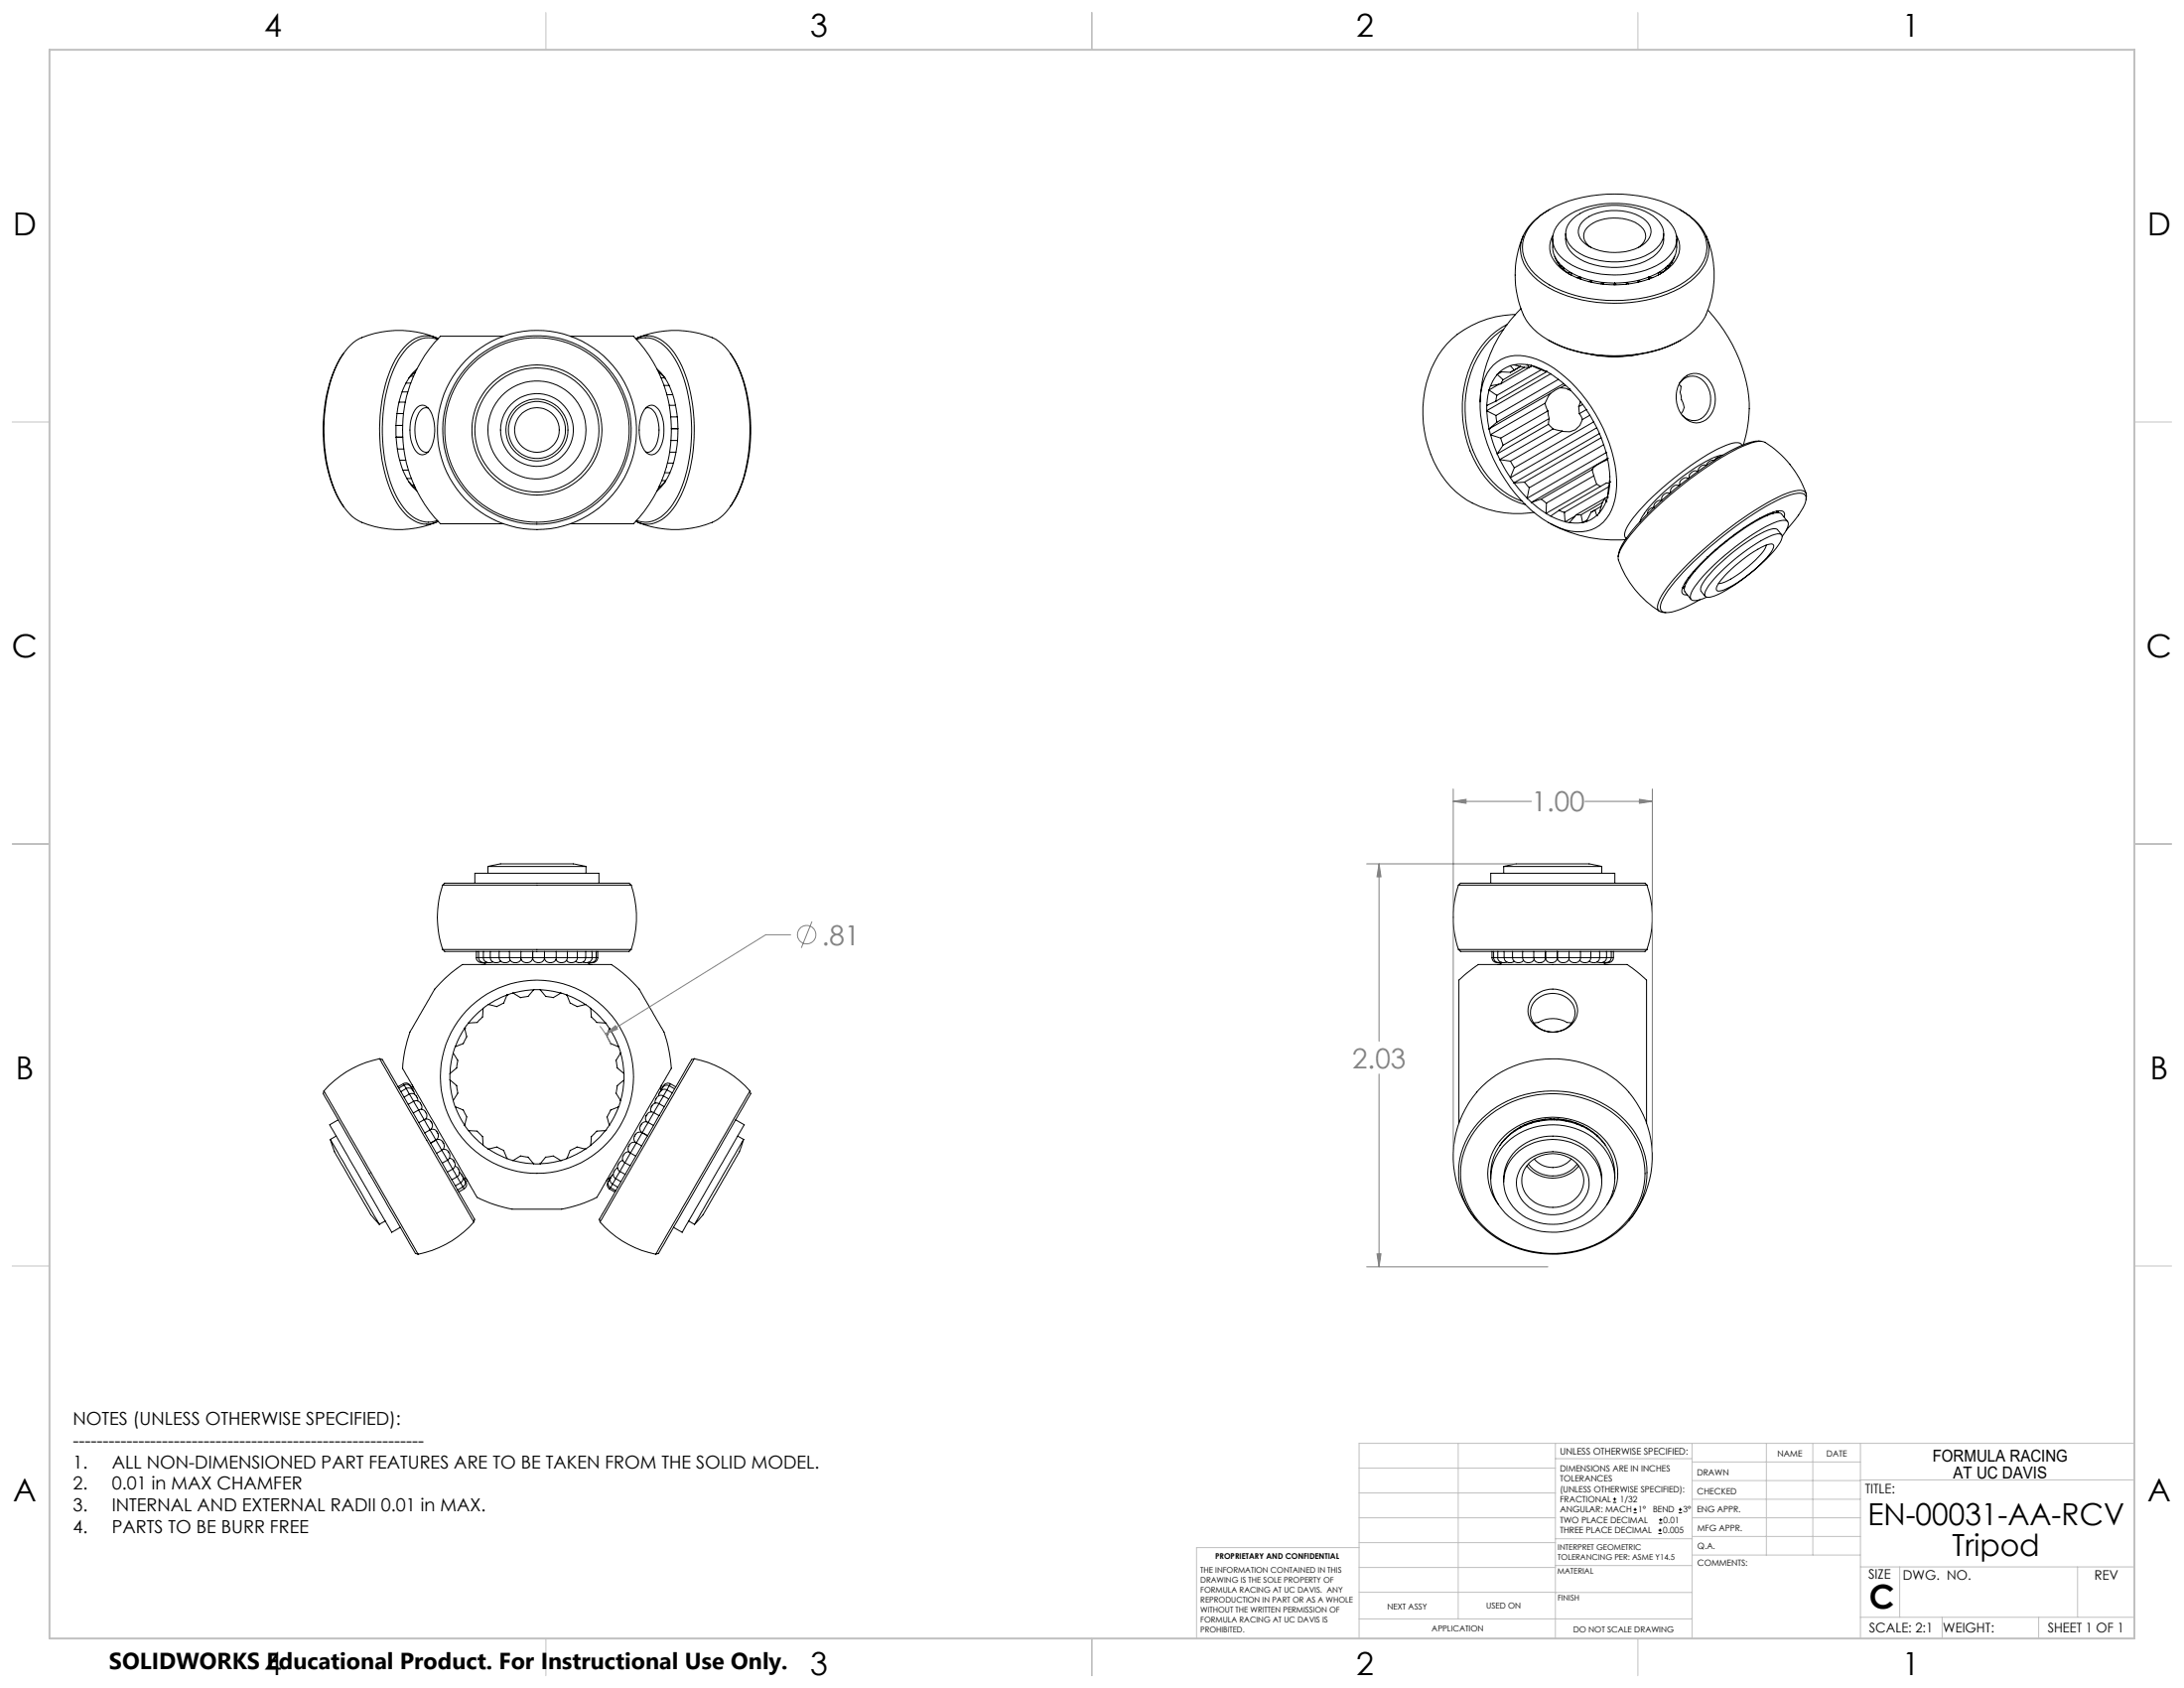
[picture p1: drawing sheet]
<svg xmlns="http://www.w3.org/2000/svg" width="559mm" height="432mm" viewBox="0 0 559 432" stroke-linecap="round" stroke-linejoin="round" font-family="sans-serif">
<g fill="none" stroke="#000" stroke-width=".25">
<path d="M392.7 56.4a27.6 27.6 0 0 1 16.3-6.6 34.3 34.3 0 0 1 22.2 4.7 11.1 11.1 0 0 1 5.5 8.8 11.1 11.1 0 0 1-5.5 8.7 34.8 34.8 0 0 1-24.2 4.4 24.6 24.6 0 0 1-15.3-7.4 8.8 8.8 0 0 1 1-12.6zM396.5 53.6a15 15 0 0 0-7.2 7.8 9.4 9.4 0 0 0 3 9.3 28.7 28.7 0 0 0 18.5 6.8 35.3 35.3 0 0 0 20.4-4.7 11.3 11.3 0 0 0 6-9.9 12 12 0 0 0-6.3-8.6l-1.1-.7M398.9 57.1a18.9 18.9 0 0 1 13.5-5.1 20.8 20.8 0 0 1 14.2 4.3 6 6 0 0 1 .4 9.4 19.7 19.7 0 0 1-14 4.6 19.8 19.8 0 0 1-13.8-4.7 5.9 5.9 0 0 1-.3-8.5zM400.6 59.8a6.2 6.2 0 0 0 3.6 6.5 19.3 19.3 0 0 0 18.8-.6 6 6 0 0 0 2.7-5.9M402.4 56a17.6 17.6 0 0 1 14.5-3.2 11.5 11.5 0 0 1 8.2 4.8 4.6 4.6 0 0 1-1.2 5.9 17.5 17.5 0 0 1-14.5 3.2 11.5 11.5 0 0 1-8.3-4.8 4.7 4.7 0 0 1 1.3-5.9zM405 56.6a13.1 13.1 0 0 1 11.2-2.4 7.3 7.3 0 0 1 6.2 4.4 4.5 4.5 0 0 1-3.2 4.7 14.1 14.1 0 0 1-13.7-1 3.6 3.6 0 0 1-.5-5.7zM389.1 79a34.3 34.3 0 0 0-10.4 23.8M389.7 60.3a25.1 25.1 0 0 0 .8 21.7 20.3 20.3 0 0 0 12.3 7.7 38.4 38.4 0 0 0 27-2.5 15 15 0 0 0 8.2-11.1 25.9 25.9 0 0 0-1.5-15.8M397.3 61.2a7.6 7.6 0 0 0 3.8 8.1 24.3 24.3 0 0 0 23.9 0 7.8 7.8 0 0 0 4-8.1M397.3 60.2a6.3 6.3 0 0 0 1.9 8.3 22.9 22.9 0 0 0 16.5 4.2 19.4 19.4 0 0 0 12.3-5.1 6 6 0 0 0 .9-7.4M397.8 65.6a8.7 8.7 0 0 0 3.9 4.7M397.9 66l.2 .1"/>
<path d="M398.6 67.3h.1M398.7 66.9l-.1 .4M399 67.9l.7 .3M400 68.9v.1M400.1 68.4l-.1 .5M400.8 69.6l1 .1M402 70.2v.2M402.1 69.8l-.1 .4M404.4 70.9l-1 .1M404.5 70.9l-.1 .5M407.1 63.3a3.2 3.2 0 0 1-.3-5.7 11.9 11.9 0 0 1 12.3-.2 3.3 3.3 0 0 1 2 2.9 3.3 3.3 0 0 1-1.9 3M407.2 72v.2"/>
<path d="M407.2 71.8l-.7 .3M407.2 71.7v.3M410.1 72.2l-.5 .4M410.1 72.7v-.3l.2 .3M412.9 72.8l.2-.4v.4M413.2 72.8v-.4l.3 .4M416.1 72.7l.1-.3v.3M416.2 72.2l.5 .4M419.1 71.9l.1 .1M419.2 71.7l.6 .3M419.2 72l-.1 .2M419.2 72v.2"/>
<path d="M421.8 70.8l.1 .4M421.9 71.2v.2M422 70.9l.9 .1M424.3 69.7v.5M424.3 70.2v.2zM425.5 69.6l-1 .1M426.2 68.4l.1 .5M427.3 67.9l-.7 .2M427.6 66.9l.1 .3M427.7 67.3h.1M428.4 65.9l-.2 .2M428.5 65.6a8.4 8.4 0 0 1-4 4.6"/>
<path d="M437 79.3a38.7 38.7 0 0 1 10.6 25.3l-.6 5.4-.9 3.7M88 90.3a31.6 31.6 0 0 0-5.2 17.2 36.3 36.3 0 0 0 4.9 21.8l.3 .4M103.9 98h1.2M105.1 96.2h.7M106.3 95.2l-1.8 1.7M106.6 94.5a16 16 0 0 0-4.9 10.1 29.3 29.3 0 0 0 2.3 17.6l1.1 1.7 1.5 1.6M111.5 86.4a24.8 24.8 0 0 0-20.3 .6 18.1 18.1 0 0 0-6.4 10 44.5 44.5 0 0 0 1.2 29.3 12.8 12.8 0 0 0 8.2 7.9 25.2 25.2 0 0 0 17.3-.6M111.9 86.8a6.9 6.9 0 0 0-7.8 2.3 28.7 28.7 0 0 0-6.1 16.8 39.2 39.2 0 0 0 4 22.2 10.3 10.3 0 0 0 6.8 5.4h1.7l1.4-.3M112.1 86.6a7 7 0 0 0-8.9 2.4 29.3 29.3 0 0 0-5.8 15.6 40 40 0 0 0 4.1 24 10.4 10.4 0 0 0 6.8 5.5 6.3 6.3 0 0 0 3.8-.7M128.8 86h-16.1a34.4 34.4 0 0 0 0 48h16.1M145.9 86h16.1a34.4 34.4 0 0 1 0 48h-16.1M162.7 86.6a6.6 6.6 0 0 1 7.7 1.3 24.6 24.6 0 0 1 6.6 14.3 42.6 42.6 0 0 1-2.8 24.7 11.7 11.7 0 0 1-7.4 7.1 6.2 6.2 0 0 1-4.1-.6"/>
<path d="M162.9 86.8a6.9 6.9 0 0 1 7.8 2.3 27.5 27.5 0 0 1 5.9 15.2 41.3 41.3 0 0 1-3.2 22.7 11 11 0 0 1-7.4 6.5h-1.7l-1.4-.3M163.2 86.4a25.2 25.2 0 0 1 19.9 .4 16.9 16.9 0 0 1 6.7 9.5 44.5 44.5 0 0 1-.8 29.4 13.8 13.8 0 0 1-6.8 7.9 25.3 25.3 0 0 1-19 0M168.1 94.5a15.8 15.8 0 0 1 4.9 10.1 28.1 28.1 0 0 1-2.7 18.5l-1.2 1.5-1 .9M168.5 95.2l1.8 1.7M168.6 95.3h.1M169.2 96.7h.9M169.9 98.6h1.3M186.8 90.3a29.2 29.2 0 0 1 4.9 14 41.3 41.3 0 0 1-3.2 22.7l-1.7 2.7M381 99.8l-.6 3.9M381 99.8h.1M381 99.8l2 1.3M381.4 98.7l-.4 1.1"/>
<path d="M381.4 98.7h.1M382.1 93.4a9.5 9.5 0 0 1 9.7-2 28.8 28.8 0 0 1 14.1 11 37.3 37.3 0 0 1 7.7 22 12.6 12.6 0 0 1-4.3 10 10.4 10.4 0 0 1-10.2 .7 31.9 31.9 0 0 1-15-14 34.3 34.3 0 0 1-5.3-20.2 12.7 12.7 0 0 1 3.3-7.5zM383.1 95.8l-1.2 1.7-.5 1.2M383.1 95.8l1.5 1.4M383.1 95.8h.1M383.5 98.3l-2.5 1.5M383.8 95.1l-.7 .7M383.8 95.1l2.7 .2M384 98.2l-2.6 .5M384.2 95.1l-1.1 .7M384.6 97.2l-.6 1M384.7 84.2a22.2 22.2 0 0 0-9.7 16.8 27 27 0 0 0 9.6 24.7 17.5 17.5 0 0 0 4.8 2.5"/>
<path d="M385.6 83a21.7 21.7 0 0 0-11 16.1 28.4 28.4 0 0 0 8 25.8 17.4 17.4 0 0 0 7.7 4.2M386.4 93.6l-1 .4-1.6 1.1M386.4 93.6l1.1 1.1M387.4 93.3l-1 .3M387.4 93.3l2.6 .7h1.3M387.5 94.7l-1 .6M387.5 94.7l1.5-1-2.5 1.6M387.7 80.5a23.3 23.3 0 0 0-21.5 13.8 29.2 29.2 0 0 0 5 30.2 24.1 24.1 0 0 0 21.2 6.6M390 94l-5.4 3.2M390.7 93.3l1.2 .2M390.7 93.3l-2.1-.1-1.2 .1M390.7 93.3h.1"/>
<path d="M390.7 93.3l.6 .7M391.3 94l.7-.4-8 4.6M391.9 93.5l3.7 1.5M391.9 93.5l2.4 1.1M394.3 94.6l1.4 .5M394.3 94.6l-11.3 6.5M395.6 95l1.1 .6M395.6 95h.1M395.6 95l.1 .1M395.7 95.1h.1l-13 7.5M396.1 87l.4 .1M396.7 95.6l3.8 2.9"/>
<path d="M396.7 95.6l-16.3 9.5M398.7 97l-15.9 9.3M399.2 99.2l-2.5 1.4M399.2 99.2l1.4 .1 .7 .4M400.1 98.1l-17.1 9.9M400.5 98.5l1.1 1M400.5 98.5l-1.3 .7M401.3 99.7l.6 .2M401.6 99.5l3.3 4M401.6 99.5l-.3 .2M407.2 90.7a31.5 31.5 0 0 0 11.9 0M429.6 98.4l.5 .4-.2 1.5 .3 2a2.85 2.85 0 0 1 0 3.5"/>
<path d="M429.6 98.1a4 4 0 0 1 7.1 .4 6.4 6.4 0 0 1-1.5 8.6 3.9 3.9 0 0 1-4.8-.9M430.2 87a36.9 36.9 0 0 1-33.7 .2M430.9 96.6a4.4 4.4 0 0 1 6.9 1.5 7.3 7.3 0 0 1-1.3 9.3 4.4 4.4 0 0 1-6.3-1.4 7.4 7.4 0 0 1 .7-9.4zM101.3 108.8h1.7M101.4 111.8h1.6M101.6 105.8h1.6M101.7 114.9h1.6M102.1 102.9h1.6M102.3 117.7h1.5M102.9 100.3h1.5M106.5 104.4a1.94 1.94 0 0 1 3.3 .2 10.6 10.6 0 0 1 0 10.8 2.02 2.02 0 0 1-1.9 .9 2.02 2.02 0 0 1-1.7-1.2 10.4 10.4 0 0 1 .3-10.7zM109.5 104.4h-.1a2.72 2.72 0 0 0-2.8 2.5 9 9 0 0 0 1.2 8.3 1.69 1.69 0 0 0 1.7 .4"/>
<path d="M165.2 104.4a1.94 1.94 0 0 1 3.2 .2 10.6 10.6 0 0 1 0 10.8 2.02 2.02 0 0 1-1.9 .9 2.02 2.02 0 0 1-1.7-1.2 10.6 10.6 0 0 1 .4-10.7zM165.2 104.4h.1a2.77 2.77 0 0 1 2.9 2.5 9.1 9.1 0 0 1-1.3 8.3 1.61 1.61 0 0 1-1.7 .4M170.6 101h1.5M170.8 118.5h1.5M171.2 103.7h1.6M171.3 115.7h1.7M171.6 106.6h1.7M171.7 112.7h1.7M171.8 109.6h1.7M380.4 103.7v1.4M380.4 103.7h.1M380.4 105.1h.1"/>
<path d="M380.4 105.1l.6 4.6M380.4 105.1l2.4 1.2M381 109.7h.1M381 109.7l.4 1.5M381.4 111.2h.1M381.4 111.2l1.7 4.9M381.4 111.2l2.6 .9M382.8 106.3l.2 1.7M382.8 102.6l-2.4 1.1M383 101.1l-.2 1.5M383 108l-2 1.7M383.1 116.1l.7 1.4"/>
<path d="M383.1 116.1h.1M383.8 117.5v.1M383.8 117.6l2.6 4.6M383.8 117.6l2.7 .4M384 112.1l.6 1.8M384.6 113.9l-1.5 2.2M386.5 118l1 1.7M387.5 119.7l-1.1 2.5M395.3 103.2l.7 1.9M395.3 103.2l-13.9 8M396 105.1l.4 2M396 105.1l-12 7"/>
<path d="M396.2 108.5l-13.1 7.6M396.2 108.5l1.2 1.2M396.4 107.1l-.2 1.4M396.4 107.1l-11.8 6.8M396.7 100.6l-1.4 2.6M396.7 100.6l-15.7 9.1M397.4 109.7l2.3 .6M397.4 109.7l-13.6 7.8M399.7 110.3l-13.2 7.7M403.9 104l.2 1.8M404.1 105.8l.8 1.5M404.4 102.7l-.5 1.3"/>
<path d="M404.9 107.3a3.9 3.9 0 0 1-5.2 3M404.9 103.5h.1M405 103.5l.9 1.3M405 103.5l-1.1 .5M405.9 104.8l2.7 4.6M405.9 104.8l-1.8 1M406.8 106.2l-1.9 1.1M407.8 107.9l-20.3 11.8M408.6 109.4l.6 1.5M408.6 109.4h.1M408.6 109.4l-22.2 12.8M409.2 110.9l1.8 4.8"/>
<path d="M409.2 110.9l-21.8 12.6M409.7 112l-19.7 11.3M410.3 113.8l-19 11M411 115.8l.3 1.5M411 115.7v.1M411 115.8l-20.3 11.7M411.3 117.3l.5 3.5 .1 2.5M411.3 117.3h.1M411.3 117.3l-19.5 11.2M411.4 117.5a8.5 8.5 0 0 0-4 2.6M438.6 117.8a1.68 1.68 0 0 0-2 1.3 1.58 1.58 0 0 0-2.1 1.5M440 116.9l-.7 .2-.7 .7"/>
<path d="M440.8 116.4a18 18 0 0 0-7.4 3.5 50.4 50.4 0 0 0-13.2 12.2l-.6 1.4M445.7 113.9a1.33 1.33 0 0 0-1.6-.7 27 27 0 0 0-10.1 4.9 71 71 0 0 0-16.9 15.5l-.6 .8a3.7 3.7 0 0 0-.7 3l.3 .3M450.7 112.9a11.7 11.7 0 0 0-6.8 1.9 93.7 93.7 0 0 0-27 21.9l-2 3-.7 1.5-.2 1.2M103.1 120.3h1.4M104.1 122.4h1.2M104.5 123.1l1.8 1.7M105.4 124.1h.5M168.7 124.4h.3M169.3 122.9h1.1M170 120.9h1.4M170.3 123.1l-1.8 1.7M386.4 122.2l1 1.3"/>
<path d="M386.4 122.2h.1M387.4 123.5l3.3 3.9M387.4 123.5h.1M390 123.3l1.3 1.5M390 123.3l-2.6 .2M390.7 127.5l1.1 1M390.7 127.4v.1M391.3 124.8l-.6 2.6M391.8 128.5h.1M391.9 128.5l3.7 2.8M394.3 127.7l1.4 1M394.3 127.7l-2.4 .8"/>
<path d="M395.6 131.3l1.1 .7M395.6 131.3h.1M395.7 128.7l-.1 2.6M396.7 133.9a34.5 34.5 0 0 0 19.2 4.1M396.7 132h.1M396.8 132l3.6 1.5M398.9 130.6l1.4 .5M398.9 130.6l-2.1 1.4M400.3 131.1l.1 2.4M400.4 133.5h.1M400.5 133.5l1.1 .2M401.6 133.7h.1"/>
<path d="M403 132l-2.5 1.5M403.3 131.7h1.2M403.3 131.7l-1.7 2M404.5 131.7l.4 2M404.9 133.7l-1.2 .1-2.1-.1M404.9 133.7h.1M405.9 133.4l-.9 .3M405.9 133.4h.1M406.1 133l-1.1 .7M407.1 131l-1.2 2.4M407.4 120.1l.4 1.6M407.4 120.1l-13.1 7.6"/>
<path d="M407.8 121.7l.8 2.2M407.8 121.7l-12.1 7M408.1 130.5l.5 1.4M408.1 130.5l-1 .5M408.6 131.9l-1.3 .9-1.4 .6M408.6 131.9h.1M408.6 123.9l-13 7.4M408.6 123.9l.9 .5M409.2 131.2l-.6 .7M409.7 129.5l-1.6 1M410 128.6l-.8 2.6M410 128.6l-5.5 3.1"/>
<path d="M410.6 127.5l.4 .8M410.6 127.5l-.6 1.1M410.6 127.5l-7.3 4.2M411 128.3l-1 1.9-.8 1M411 128.3h.1M411.3 127.2l-.3 1.1M411.3 127.2h.1M411.3 127.1l-.7 .4M411.6 124.5l-.3 2.7M411.6 124.5l-11.3 6.6M411.7 123.6l-.7-.1-12.1 7.1M411.8 123.1l-.2 1.4"/>
<path d="M411.8 123.1l.1 .2M411.9 123.3l-.6 3.9M411.9 123.3h.1M411.9 123l-.1 .1M423.2 129.8a1.69 1.69 0 0 0-1.7 1.7M425.1 128.1a1.64 1.64 0 0 0-1.9 1.8M427.3 126.2a1.58 1.58 0 0 0-2.1 1.8M429.6 124.2a1.6 1.6 0 0 0-2.2 1.8M432 122.4a1.6 1.6 0 0 0-2.2 1.7M434.4 120.6a1.58 1.58 0 0 0-2.2 1.6M441.1 138.8v.2M441.5 138.5l.2 .1"/>
<path d="M443.5 136.9v.2M443.8 136.7l.2 .1M445.9 135.2v.2M446 135.1l.2 .2M448.2 133.7v.3M450.4 132.5v.3M451.9 139.5v.2a15.6 15.6 0 0 1-5.4 5.9 15 15 0 0 1-6.7 3.7h-.1M452.2 131.6v.3M453.6 131.1v.3M454.6 130.8l.1 .4M454.8 130.7l.3 .5-.2-.3M454.8 130.7l.1 .2"/>
<path d="M454.9 130.8l-.3 .1M455.9 136.8l-1.1-1.3a1.7 1.7 0 0 0-1.7-.1 42.7 42.7 0 0 0-13.9 9.6l-3.1 3.5a3.4 3.4 0 0 0-.9 2.7l1.1 1.3M456 137.2l.7-1a3.2 3.2 0 0 0 .7-2.7 3.4 3.4 0 0 0-3.6 .3 60.2 60.2 0 0 0-20.2 16.3 4.3 4.3 0 0 0-1.1 3 1.31 1.31 0 0 0 1.7 .5l2.5-.8M456.5 132.3a1.12 1.12 0 0 0-.1-1.3 1.12 1.12 0 0 0-1.3-.3 30.6 30.6 0 0 0-11.1 5.8 55.7 55.7 0 0 0-12.9 12.5 3.2 3.2 0 0 0-.6 2.8l.3 .3 1 .1M457 135.6a22.2 22.2 0 0 0 5-7.3 1.42 1.42 0 0 0 0-1.5 1.42 1.42 0 0 0-1.4-.6 20.3 20.3 0 0 0-8.8 3.3 92.8 92.8 0 0 0-25 21.6l-.7 .9a4.5 4.5 0 0 0-1.1 4.1 3.5 3.5 0 0 0 3.8 .1l2.3-.8 3.8-2M457.4 133.4l-1.6-1.9a3.5 3.5 0 0 0-3.5 .3 60.2 60.2 0 0 0-20.3 16.4 4.3 4.3 0 0 0-1 3l1.6 2.1M462.1 127.8l.1-.7a1.35 1.35 0 0 0-1.5-1.7 19.8 19.8 0 0 0-8.7 3.3 97.4 97.4 0 0 0-25.5 21.7l-1.8 2.8a3.1 3.1 0 0 0-.3 3l.9 .4 .9 .1M462.1 126.3a25 25 0 0 0-10.9-13.3 8.5 8.5 0 0 0-5.2 1.1 93.4 93.4 0 0 0-27.7 21.4 14.2 14.2 0 0 0-4.3 7.3 24.5 24.5 0 0 0 10.6 13.6M430.6 150.2l.3 .4M430.6 150.2l.1 .1M430.7 150.3l.3 .3M430.7 150l.4 .1"/>
<path d="M430.8 150l-.1 .3M431.2 149l.2 .2M432 147.7l.3 .1M433.4 146.2h.2M435 144.4h.3M436.9 142.4h.3M436.9 142.5v.2M438.9 140.7v.2M439.2 140.4l.2 .1M439.3 147.2a44.2 44.2 0 0 1 14.8-10.5 1.28 1.28 0 0 1 1.9 .5 12.4 12.4 0 0 1-4.1 5.9 47 47 0 0 1-13.1 9.3 2.46 2.46 0 0 1-2.6 .1 4.2 4.2 0 0 1 1.6-3.5zM442 146.5a29.4 29.4 0 0 1 10.8-7.3h.8l.2 .2a4.4 4.4 0 0 1-1.7 3.2 34.3 34.3 0 0 1-11.6 8.5l-1 .1-.2-.1a1.36 1.36 0 0 1 .3-1.7zM113.3 226.4a25.3 25.3 0 0 0 0 16.5"/>
<path d="M113.3 226.4h48.2M113.3 226.4l.5-.5h47.2l.5 .5M121.5 225.9v-2.5h31.7v2.5M124.8 221.7a18.3 18.3 0 0 1 7.5-.7h5.8a57.5 57.5 0 0 1 9.8 .2l2 .5M124.8 221.7h25.1M124.8 221.7v1.7M149.9 221.7v1.7M161.5 226.4a25.7 25.7 0 0 1 0 16.5M373.2 226.4a26 26 0 0 0 0 16.5M373.2 226.4h48.2M373.2 226.4l.5-.5h47.2l.5 .5M381.4 225.9v-2.5h31.8v2.5"/>
<path d="M384.7 221.7a18 18 0 0 1 7.3-.7h6.8a43.2 43.2 0 0 1 9.4 .3l1.6 .4M384.7 221.7h25.1M384.7 221.7v1.7M409.8 221.7v1.7M421.4 226.4a25.7 25.7 0 0 1 0 16.5M112.9 251.3a26.7 26.7 0 0 1 5.6-4.6h37.7a25.4 25.4 0 0 1 7.8 7.1l3.6 6.3a20.2 20.2 0 0 1 3.9 10.8 4.2 4.2 0 0 1-.9 4.4l-16.9 29.3a3.9 3.9 0 0 1-3.1 2.7 20.4 20.4 0 0 1-8.2 2h-6.9a20.3 20.3 0 0 1-11.3-2l-2.2-1.1-18-31.1a4 4 0 0 1-.8-4.2 20.8 20.8 0 0 1 2.4-8.1l4.5-7.8a12.1 12.1 0 0 1 2.8-3.7zM113.3 242.9h48.2M113.3 242.9l.5 .5h47.2l.5-.5M121.9 245a1.45 1.45 0 0 0 1.7 1.2M121.9 245h.5M121.9 243.4v1.6M122.4 245a1.33 1.33 0 0 0 1.3 1.2"/>
<path d="M122.4 245h1.3M122.4 243.4v1.6M123.6 258l-1.5 1.2-2.2 2.5M123.6 258l-.1 2.1-1.4 1.4-2.2 .2M123.6 246.2h.1M123.6 257.9v.1M123.7 245a1.62 1.62 0 0 0 2.3 1.1M123.7 245h1.7M123.7 243.4v1.6M123.7 246.2h.5M124.2 246.2h.2M124.4 246.2l-.5 .4-.6 .1"/>
<path d="M124.6 246.2h-.4M125 257l-1.4 .9M125.4 245a1.6 1.6 0 0 0 2.7 .9M125.4 245h2.3M125.4 243.4v1.6M127.7 245a1.58 1.58 0 0 0 1.2 1.2 1.58 1.58 0 0 0 1.6-.6M127.7 245h2.7M127.7 243.4v1.6M129.7 254.5h.1M129.7 254.5l-3 1.4-1.7 1.1M129.7 254.5l-.8 2.1-1.8 .9-2.1-.5M130.4 245a1.57 1.57 0 0 0 1.3 1.2 1.57 1.57 0 0 0 1.6-.9"/>
<path d="M130.4 245h2.9M130.4 243.4v1.6M131.3 254l-1.6 .5M133.3 245a1.52 1.52 0 0 0 1.5 1.2 1.52 1.52 0 0 0 1.5-1.2M133.3 245h3M133.3 243.4v1.6M136.3 243.4v1.6M136.3 245a1.52 1.52 0 0 0 1.5 1.2 1.52 1.52 0 0 0 1.5-1.2M136.3 245h3M136.6 253.2l-1.5 1.7-1.7 .3h-.2l-1.9-1.2M136.6 253.2l-2.1 .2-3.2 .6M136.6 253.2h1.6"/>
<path d="M136.6 253.2h.1M138.2 253.2l3.3 .4 2 .4M138.2 253.2l1.4 1.7 2 .3 1.9-1.2M138.2 253.2h.1M139.3 245h3M139.3 243.4v1.6M142.3 245a1.52 1.52 0 0 1-1.5 1.2 1.52 1.52 0 0 1-1.5-1.2M142.3 245h2.9M142.3 243.4v1.6M143.5 254l1.5 .5M145 254.5h.1M145.1 254.5l1.8 .8 2.9 1.7"/>
<path d="M145.1 254.5l.8 2.1 1.7 .9 2.2-.5M145.2 245a1.56 1.56 0 0 1-1.3 1.2 1.56 1.56 0 0 1-1.7-.8M145.2 245h2.5M145.2 243.4v1.6M147.7 245a1.57 1.57 0 0 1-1.1 1.2 1.57 1.57 0 0 1-1.6-.5M147.7 245h2.2M147.7 243.4v1.6M149.8 257l1.3 .9M149.9 245a1.61 1.61 0 0 1-2.6 .9M149.9 245h1.6M149.9 243.4v1.6M150.5 246.2h.8"/>
<path d="M150.6 246.2h-.2l.5 .4 .6 .1M151.1 258l.2 2.1 1.4 1.4 2.2 .2M151.1 258l1.5 1.2 2.3 2.5M151.1 257.9v.1M151.5 245a1.61 1.61 0 0 1-2.3 1.1M151.5 245h1M151.5 243.4v1.6M152.5 245a1.33 1.33 0 0 1-1.2 1.2M152.5 245h.4M152.5 243.4v1.6M152.9 245a1.42 1.42 0 0 1-1.6 1.2M152.9 243.4v1.6"/>
<path d="M373.2 242.9h48.2M373.2 242.9l.5 .5h47.2l.5-.5M381.7 245a1.44 1.44 0 0 0 1.7 1.2M381.7 245h.5M381.7 243.4v1.6M382.2 245a1.26 1.26 0 0 0 1.2 1.2M382.2 245h1M382.2 243.4v1.6M383.2 245a1.64 1.64 0 0 0 2.4 1.1M383.2 245h1.6M383.2 243.4v1.6M384 246.2h.3l-.5 .4-.6 .1"/>
<path d="M384.2 246.2h-.8M384.8 245a1.63 1.63 0 0 0 2.6 .9M384.8 245h2.2M384.8 243.4v1.6M387 245a1.59 1.59 0 0 0 1.2 1.2 1.59 1.59 0 0 0 1.6-.5M387 245h2.6M387 243.4v1.6M389.6 245a1.44 1.44 0 0 0 1.7 1.2M389.6 245h2.8M389.6 243.4v1.6M391.3 246.2h.1M392.4 245a1.45 1.45 0 0 0 1.8 1.2"/>
<path d="M392.4 245h3M392.4 243.4v1.6M392.5 245.4l-.5 .6-.7 .2M392.7 254.7a6.7 6.7 0 0 1 10.8 2.5 5.7 5.7 0 0 1-5.8 6.8 6 6 0 0 1-6.7-6 5.2 5.2 0 0 1 1.7-3.3zM393 255.8a6.1 6.1 0 0 1 9.8 1.9 5 5 0 0 1-4.7 6.2 5.4 5.4 0 0 1-6.5-5.5 4.5 4.5 0 0 1 1.4-2.6zM394.2 246.2h.1M395.4 245a1.26 1.26 0 0 1-1.2 1.2M395.4 245a1.54 1.54 0 0 0 1.5 1.2 1.54 1.54 0 0 0 1.6-1.2M395.4 245h3.1M395.4 243.4v1.6M398.5 245a1.52 1.52 0 0 0 1.5 1.2 1.52 1.52 0 0 0 1.5-1.2M398.5 245h3"/>
<path d="M398.5 243.4v1.6M401.5 245h2.9M401.5 243.4v1.6M404.4 245a1.55 1.55 0 0 1-1.4 1.2 1.55 1.55 0 0 1-1.6-.9M404.4 245h2.6M404.4 243.4v1.6M407 245a1.6 1.6 0 0 1-1.2 1.2 1.6 1.6 0 0 1-1.6-.6M407 245h2.3M407 243.4v1.6M409.3 245a1.6 1.6 0 0 1-2.7 .9M409.3 245h1.8M409.3 243.4v1.6"/>
<path d="M410.1 246.2h.4M410.2 246.2l.6 .4 .6 .1M410.2 246.2h.3M410.5 246.2h.5M411 246.2h.1M411.1 245a1.63 1.63 0 0 1-2.4 1.1M411.1 245h1.2M411.1 243.4v1.6M412.3 245a1.33 1.33 0 0 1-1.3 1.2M412.3 245h.5M412.3 243.4v1.6M412.8 245a1.54 1.54 0 0 1-1.7 1.2"/>
<path d="M412.8 243.4v1.6M82.9 279.1l24.1 41.8M82.9 279.1l-.2 .7 16.6 28.7 6.9 12 .8 .4M97.1 270.8a25.8 25.8 0 0 0-14.2 8.3M97.1 270.8l24.1 41.8M97.1 270.8l.7 .2 1.6 2.8 22 38.1-.2 .7M103.2 277.2a1.39 1.39 0 0 1 2 .8M103.2 277.2l.2 .4M103.2 277.2l-1.4 .8M103.4 277.6a1.27 1.27 0 0 1 1.8 .4M103.4 277.6l.5 .8M103.4 277.6l-1.3 .7"/>
<path d="M103.9 278.4a1.68 1.68 0 0 1 2.2 1.5M103.9 278.4l.8 1.5M103.9 278.4l-1.3 .9M104.7 279.9a1.61 1.61 0 0 1 2.2 1.7M104.7 279.9l1.1 1.8M104.7 279.9l-1.3 .8M105.2 278l.3 .7M105.4 277.6l.3 .5-.1 .7-.2-.2M115.1 276.3h.1M115.1 274.6v1.7M115.1 276.3l.2 2 .7 3.2M115.1 276.3l1.7 1.4 .3 1.9-1.1 1.9"/>
<path d="M116 269.4l-.7 3.2-.2 2M116 269.4l1.1 1.9-.3 1.9-1.7 1.4M116 269.3v.1M116.5 267.8l-.5 1.5M116.5 267.8h.1M118.9 263l.5 2.2-.9 1.7-2 .9M118.9 263l-1.4 2.3-1 2.5M118.9 263h.1M119.9 261.7l-1 1.3M154.9 261.7l1 1.3M154.9 261.7h.1M155.9 263l1.3 2.3 1.1 2.5"/>
<path d="M155.9 263h.1M155.9 263l-.6 2.2 .9 1.7 2.1 .9M158.3 267.8h.1M158.3 267.8l.5 1.5M158.8 269.4l-1.2 1.9 .3 1.9 1.7 1.4M158.8 269.4l.6 2.6 .2 2.6M158.8 269.3v.1M159.6 276.3l-1.7 1.4-.3 1.9 1.2 1.9M159.6 276.3l-.2 2.6-.6 2.6M159.6 274.6l.1 1.7M159.7 276.3h-.1M169.3 278.6l-.2 .4"/>
<path d="M169.3 277.6l-.1 1.2 .1-.2M169.6 278.1h.1M170.6 278.8a1.68 1.68 0 0 0-2.1 1.6M170.6 278.8l-.8 1.6M170.6 278.8l1.4 .8M171.2 277.7a1.48 1.48 0 0 0-1.9 .9M171.2 277.7l-.6 1.1M171.2 277.7l1.4 .9M171.5 277.2a1.42 1.42 0 0 0-1.9 .9M171.5 277.2l-.3 .5M171.5 277.2l1.4 .8M177.6 270.8a25.5 25.5 0 0 1 14.3 8.3"/>
<path d="M177.6 270.8l-24.1 41.8M177.6 270.8l-.7 .3-8.5 14.7-15 26.1 .1 .7M191.9 279.1l-24.1 41.8M191.9 279.1l.2 .7-2 3.5-21.5 37.2-.8 .4M392.5 261.7l1.1-.2a7.2 7.2 0 0 1 7.3 0l1.2 .2M84.5 291.5a20 20 0 0 0 3.4 7.1l3.5 6.1a38.6 38.6 0 0 0 4.6 7.3l1 1.2M84.5 291.5l12.5 21.7M86 290.6l-1.5 .9M86.5 286.5l-2.2 1.2 .3 .6 15.6 26.9 2.2-1.2M105.8 281.7a1.6 1.6 0 0 1 2.2 1.4l-.2 .7M105.8 281.7l1.3 2.3M105.8 281.7l-1.3 .8"/>
<path d="M107.1 284a1.56 1.56 0 0 1 1.7 .5 1.56 1.56 0 0 1 .1 1.7M107.1 284l1.4 2.4M107.1 284l-1.4 .7M108.5 286.4a1.53 1.53 0 0 1 1.9 .7 1.53 1.53 0 0 1-.3 1.9M108.5 286.4l1.5 2.6M108.5 286.4l-1.4 .8M110 289a1.6 1.6 0 0 1 2.1 1.4l-.1 .7-.5 .5M110 289l1.5 2.6M110 289l-1.3 .8M111.5 291.6l-1.3 .8 1.3-.8M111.5 291.6a1.61 1.61 0 0 1 2.1 1.9l-.6 .8M111.5 291.6l1.5 2.7"/>
<path d="M113 294.3l1.5 2.5M113 294.3l-1.3 .7M113.3 294a1.58 1.58 0 0 1 1.6 .9 1.58 1.58 0 0 1-.4 1.9M114.5 296.8l1.3 2.2M114.5 296.8l-1.4 .7M115 296.3a1.61 1.61 0 0 1 1.3 1.1 1.61 1.61 0 0 1-.5 1.6M115.8 299l1.1 2M115.8 299l-1.4 .8M116 281.5l.5 1.6M116.4 298.3a1.63 1.63 0 0 1 .5 2.7M116.5 283.1h.1M116.5 283.1l1 2.4 1.4 2.3"/>
<path d="M116.5 283.1l2 .9 .7 1.3 .2 .4-.5 2.1M117.6 299.9a1.66 1.66 0 0 1 .2 2.7M118.9 287.9l1 1.3M118.9 287.8v.1M119.9 289.2l1.7 2 2 1.7M119.9 289.2l2.2 .1 1.4 1.5 .1 2.1M123.6 292.9l1.4 1M125 293.9h.1M125 293.9l2.3 1.4 2.4 1M125 293.9l2.1-.5 .3 .1 1.5 .8 .8 2M129.7 296.4l1.6 .5M129.7 296.3v.1"/>
<path d="M131.3 296.9l3.2 .6 2.1 .2M131.3 296.9l1.9-1.2 1.9 .3 1.5 1.7M136.6 297.7h1.6M136.6 297.7h.1M138.2 297.7h.1M143.5 296.9l-3.3 .6-2 .2M143.5 296.9h.1M143.5 296.9l-1.9-1.2-2 .3-1.4 1.7M145 296.4l-1.5 .5M145.1 296.3l-.1 .1M149.8 293.9l-2.3 1.4-2.4 1M149.8 293.9l-2.2-.5-1.7 .9-.8 2"/>
<path d="M149.8 293.9h.1M151.1 292.9l-1.3 1M154.9 289.2l-1.8 2-2 1.7M154.9 289.2h.1M154.9 289.2l-2.2 .1-1.4 1.5-.2 2.1M155.9 287.9l-1 1.3M155.9 287.8v.1M158 298.8a1.62 1.62 0 0 0-.4 2.7M158.3 283.1l-2.1 .9-.9 1.7 .6 2.1M158.3 283.1l-1.1 2.4-1.3 2.3M158.3 283.1h.1M158.6 299.6l-1 1.9"/>
<path d="M158.6 299.6l1.4 .8M158.8 281.5l-.5 1.6M159.4 296.9a1.62 1.62 0 0 0-1.3 1.1 1.62 1.62 0 0 0 .5 1.6M159.9 297.4l-1.3 2.2M159.9 297.4l1.4 .8M161 294.7a1.59 1.59 0 0 0-1.5 .9 1.59 1.59 0 0 0 .2 1.7l.2 .1M161.3 295l-1.4 2.4M161.3 295l1.4 .7M162.8 292.3a1.52 1.52 0 0 0-1.8 .7 1.52 1.52 0 0 0 .3 2M162.8 292.3l-1.5 2.7M162.8 292.3l1.4 .8M164.3 289.7a1.53 1.53 0 0 0-1.8 .7 1.53 1.53 0 0 0 .3 1.9"/>
<path d="M164.3 289.7l-1.5 2.6M164.3 289.7l1.4 .8M165.8 287.1a1.64 1.64 0 0 0-2.1 1.6l.1 .5 .5 .5M165.8 287.1l-1.5 2.6M165.8 287.1l1.4 .8M167.3 284.6a1.55 1.55 0 0 0-1.8 .5 1.55 1.55 0 0 0 0 1.9M167.3 284.6l-1.5 2.5M167.3 284.6l1.4 .8M168.6 282.3a1.59 1.59 0 0 0-1.7 .4 1.59 1.59 0 0 0-.3 1.7M168.6 282.3l-1.3 2.3M168.6 282.3l1.4 .8M169.8 280.4a1.62 1.62 0 0 0-2.2 1.8"/>
<path d="M169.8 280.4l-1.2 1.9M169.8 280.4l1.3 .7M188.2 286.5l2.2 1.2-5.4 9.5-10.4 18-2.3-1.2M188.7 290.6l1.6 .9M190.3 291.5a19.1 19.1 0 0 1-3.2 6.8l-3 5.1a57.8 57.8 0 0 1-5.3 8.6l-1.1 1.2M190.3 291.5l-12.6 21.7M373.3 287.3v-36.6l3.6-3a3.6 3.6 0 0 1 3.5-1h33.7a4.1 4.1 0 0 1 4.2 1.4l3 2.6v36.6M379.2 287.1a26.1 26.1 0 0 1 36.2 0 18.6 18.6 0 0 1-2.3 28.3 26 26 0 0 1-34.9-3.2 18.4 18.4 0 0 1 1-25.1zM379.2 286.1a26.7 26.7 0 0 1 36.7 .6 18.8 18.8 0 0 1-1.1 27.6 26.6 26.6 0 0 1-36.6-1.6 18.8 18.8 0 0 1 1-26.6zM383.8 293a16.9 16.9 0 0 1 23.6-3.5 15 15 0 0 1 3.4 3.5M384.4 292.2h.1M384.4 292.1v.1"/>
<path d="M384.7 293.1a17.4 17.4 0 0 1 25.5 .4 12.6 12.6 0 0 1-3.2 18.8 17.4 17.4 0 0 1-23.4-3.8 12.4 12.4 0 0 1 1.1-15.4zM385.2 291.4l-.2 .1M386.4 290.1v.1M386.5 289.9l-.1 .3M387.7 289.2l-.4 .1M387.8 295.2a13.7 13.7 0 0 1 20.4 1.7 10.1 10.1 0 0 1-4.1 14.6 13.5 13.5 0 0 1-18.2-4.7 9.8 9.8 0 0 1 1.9-11.6zM388.8 288.4v.2M389.1 288.2l-.2 .3M390.1 297.5a10.2 10.2 0 0 1 15.5 1.5 7.5 7.5 0 0 1-3.9 10.8 9.8 9.8 0 0 1-13.3-4.7 7.2 7.2 0 0 1 1.7-7.6zM390.1 287.7h.5M390.6 298.2a8.6 8.6 0 0 0 13.3 0M391 297.7a7.9 7.9 0 0 0 12.5 0"/>
<path d="M391.3 297.4a8.6 8.6 0 0 1 13.4 2.1 6.7 6.7 0 0 1-5.5 9.1 7.9 7.9 0 0 1-9.8-5.8 6.3 6.3 0 0 1 1.9-5.4zM391.6 287.1v.3M392.1 286.9l-.3 .4M392.5 296.5a6.2 6.2 0 0 0 9.5 0M393.3 286.7l.5 .1M394.6 286.4v.3M395.4 286.3l-.5 .3M396.6 286.2l.5 .3M397.6 286.2v.3M398.7 286.2l-.5 .3M399.9 286.4l.4 .3M400.6 286.5v.3"/>
<path d="M402 286.8l-.5 .1M403.1 287.2l.3 .3M403.6 287.3v.3M404.6 288h.5M406 288.5l.2 .4M406.3 288.7v.2M407.5 289.7l.3 .1M408.6 290.4l.1 .2M408.7 290.5v.2M409.9 291.9l.2 .1M410.6 292.6v.1M98.6 312.3l-1.6 .9"/>
<path d="M116.9 301l.9 1.6M116.9 301l-1.3 .8M117.8 302.6l.7 1M117.8 302.6l-1.3 .8M118.5 301.2l.2 .3M118.5 303.6l.2 .5M118.5 303.6l-1.4 .8M118.7 301.5l-.2-.2 .7 .3 .4 .4M118.7 301.5l.2 .4M118.7 304.1l-1.3 .8M118.9 301.9a1.33 1.33 0 0 1-.4 1.7M118.9 301.9l.1 .1"/>
<path d="M119 302l.1 .3a1.28 1.28 0 0 1-.4 1.8M119 301.9v.1M121.2 312.6a25.4 25.4 0 0 1-14.2 8.3M153.5 312.6a25.4 25.4 0 0 0 14.3 8.3M155.8 302.1a1.24 1.24 0 0 0 .4 1.7M155.8 302.1l-.2 .2a1.25 1.25 0 0 0 .4 1.9M156 304.2l1.4 .7M156.1 301.6l.1-.3-.6 .3-.4 .4M156.1 301.4l-.3 .7M156.2 303.8l-.2 .4M156.2 303.8l1.4 .8M156.7 302.9l-.5 .9"/>
<path d="M156.7 302.9l1.4 .8M156.9 300.3a1.69 1.69 0 0 0-.4 2.5l.2 .1M157.6 301.5l-.9 1.4M157.6 301.5l1.3 .8M176.2 312.3l1.5 .9M377.9 312.3a25.1 25.1 0 0 1 7.8-38.9 26.6 26.6 0 0 1 31 6 25.6 25.6 0 0 1 0 32.9M381.4 301.5a14 14 0 0 1 10.9-14.3 16.9 16.9 0 0 1 19.3 7.1 13.2 13.2 0 0 1 1.6 7.2M383.4 308.2a13.1 13.1 0 0 1 3.7-19.3 18.3 18.3 0 0 1 24.1 3.4 12.9 12.9 0 0 1 0 15.9M384.7 302.3a11.1 11.1 0 0 1 9.1-11.3 13 13 0 0 1 15.4 6.9l.5 2 .1 2.4M412.7 384.3h.9M412.7 383.5h.9M413.1 383.1v.8"/>
<path d="M418 387h.8M418 386.2h.8M418.4 385.7v.9M424.3 392.3h.9M424.3 391.4h.9M424.5 389.6h.8M424.5 388.8h.8M424.7 391v.9M424.9 388.4v.8M429.5 387h.9M429.5 386.2h.9M429.9 385.7v.9"/>
<circle cx="137.4" cy="110" r="9.3"/>
<circle cx="137.4" cy="110" r="7.3"/>
<circle cx="137.4" cy="110" r="15.9"/>
<circle cx="137.4" cy="110" r="5.7"/>
<circle cx="137.4" cy="110" r="24.1"/>
<circle cx="137.4" cy="110" r="7.9"/>
<circle cx="137.4" cy="110" r="12.5"/>
<circle cx="137.4" cy="110" r="23.6"/>
<circle cx="137.4" cy="110" r="25.5"/>
<circle cx="137.4" cy="110" r="16.6"/>
<circle cx="137.4" cy="275.4" r="24.7"/>
</g>
<g fill="none" stroke="#808080" stroke-width=".25">
<path d="M371.8 201.8v92.8M371.8 205h20M371.8 205l3.3-.5v1zM405.5 205h17.3M419.5 204.5l3.3 .5-3.3 .5zM422.8 201.8v92.8M202.3 239.1h-6.4l-41 25.4M207.8 235.7l-2.8 6.8M349.7 221h46.3M352.8 221l.5 3.3h-1zM352.8 221v45.3M153.5 262.5a20.3 20.3 0 0 1 2.9 4.8"/>
<path d="M154.9 264.5l2.6-2.1 .5 .8zM352.8 274.7v49.4M349.7 324.1h46.3M352.3 320.7h1l-.5 3.4z"/>
<circle cx="206.4" cy="239.1" r="2.35"/>
</g>
<g fill="none" stroke="#c0c0c0" stroke-width=".25">
<path d="M139.7 3.2v9.5M279.4 3.2v9.5M419.1 3.2v9.5M3.1 107.9h9.6M546.1 107.9h9.5M3.1 215.9h9.6M546.1 215.9h9.5M3.1 323.8h9.6M546.1 323.8h9.5M347.7 375.6h50.3M373.1 369.2v44.9M398 369.2v49.9"/>
<path d="M398 373.1h34.9M432.9 369.2v49.9M432.9 378.7h43.1M432.9 374h43.1M451.9 369.2v28.6M463.8 369.2v28.6M476 369.2v49.9M476 378.6h70.1M546.1 369.2h-198.4v49.9M347.7 394.6h50.3M347.7 388.3h50.3M347.7 381.9h50.3"/>
<path d="M347.7 395.9h-41.6v23.2M398 393.6h35M432.9 383.5h43.1M432.9 388.3h43.1M432.9 393h43.1M433 397.8h43M139.7 419.1v9.6M279.4 419.1v9.6M347.7 414.1h85.2M347.7 401h50.3M347.7 407.3h50.3M398 407.4h34.9"/>
<path d="M398 400.5h35M419.1 419.1v9.6M476 413.7h70.1M476 400.8h70.1M486.1 400.8v12.9M496.9 413.7v5.4M521.6 413.7v5.4M531.6 400.8v12.9"/>
</g>
<path d="M12.7 12.7h533.4v406.4h-533.4z" fill="none" stroke="#c0c0c0" stroke-width=".5"/>
<path d="M154.9 264.5l3.1-1.3-.5-.8zM352.8 221l.5 3.3h-1zM352.3 320.7h1l-.5 3.4zM419.5 204.5l3.3 .5-3.3 .5zM371.8 205l3.3-.5v1z" fill="#808080"/>
<text font-size="8.5" x="478.3" y="411.4">C</text>
<g font-size="8.1">
<text x="67.6" y="9.3">4</text>
<text x="207.3" y="9.3">3</text>
<text x="347" y="9.3">2</text>
<text x="486.7" y="9.3">1</text>
<text x="3.3" y="60.1">D</text>
<text x="549.4" y="60.1">D</text>
<text x="3" y="168">C</text>
<text x="549.1" y="168">C</text>
<text x="4" y="276">B</text>
<text x="550.1" y="276">B</text>
<text x="3.3" y="383.9">A</text>
<text x="549.4" y="383.9">A</text>
<text x="67.6" y="428.4">4</text>
<text x="207.3" y="428.4">3</text>
<text x="347" y="428.4">2</text>
<text x="486.7" y="428.4">1</text>
</g>
<g font-size="7.8">
<text x="477.9" y="390.2">EN-00031-AA-RCV</text>
<text x="499.5" y="397.9">Tripod</text>
</g>
<g font-size="7.1" fill="#808080">
<text x="391.9" y="207.6">1.00</text>
<text x="210.3" y="241.8">.81</text>
<text x="346" y="273.2">2.03</text>
</g>
<text font-size="5.9" x="27.9" y="427">SOLIDWORKS Educational Product. For Instructional Use Only.</text>
<g font-size="4.6">
<text x="18.6" y="364.4">NOTES (UNLESS OTHERWISE SPECIFIED):</text>
<text x="18.6" y="370">-----------------------------------------------------------</text>
<text x="18.6" y="375.5">1.</text>
<text x="28.7" y="375.5">ALL NON-DIMENSIONED PART FEATURES ARE TO BE TAKEN FROM THE SOLID MODEL.</text>
<text x="18.6" y="381.1">2.</text>
<text x="28.7" y="381.1">0.01 in MAX CHAMFER</text>
<text x="18.6" y="386.7">3.</text>
<text x="28.7" y="386.7">INTERNAL AND EXTERNAL RADII 0.01 in MAX.</text>
<text x="18.6" y="392.3">4.</text>
<text x="28.7" y="392.3">PARTS TO BE BURR FREE</text>
</g>
<g font-size="4.2">
<text x="494.5" y="374">FORMULA RACING</text>
<text x="499.8" y="378.2">AT UC DAVIS</text>
</g>
<g font-size="3.4">
<text x="477.2" y="381.9">TITLE:</text>
<text x="478.1" y="404">SIZE</text>
<text x="486.9" y="404">DWG. NO.</text>
<text x="535.9" y="404.1">REV</text>
<text x="478.2" y="417.6">SCALE: 2:1</text>
<text x="497.1" y="417.7">WEIGHT:</text>
<text x="523.9" y="417.6">SHEET 1 OF 1</text>
</g>
<text font-size="2.4" x="399.2" y="372.1">UNLESS OTHERWISE SPECIFIED:</text>
<g font-size="2.2">
<text x="399.2" y="376.4">DIMENSIONS ARE IN INCHES</text>
<text x="434.2" y="377.3">DRAWN</text>
<text x="454.8" y="372.5">NAME</text>
<text x="467.3" y="372.6">DATE</text>
<text x="399.2" y="379">TOLERANCES</text>
<text x="399.2" y="381.7">(UNLESS OTHERWISE SPECIFIED):</text>
<text x="434.3" y="382.2">CHECKED</text>
<text x="399.2" y="389.6">TWO PLACE DECIMAL</text>
<text x="399.2" y="384.3">FRACTIONAL</text>
<text x="399.2" y="387">ANGULAR: MACH</text>
<text x="414.5" y="384.3">1/32</text>
<text x="419.1" y="387">1°</text>
<text x="422.9" y="387">BEND</text>
<text x="425.6" y="389.6">0.01</text>
<text x="430.6" y="387">3°</text>
<text x="434.2" y="386.9">ENG APPR.</text>
<text x="399.2" y="392.3">THREE PLACE DECIMAL</text>
<text x="425.5" y="392.3">0.005</text>
<text x="434.3" y="391.6">MFG APPR.</text>
<text x="434.3" y="396.3">Q.A.</text>
<text x="434.3" y="400.5">COMMENTS:</text>
</g>
<g font-size="2.1">
<text x="354.9" y="411.6">NEXT ASSY</text>
<text x="380.3" y="411.6">USED ON</text>
<text x="366.3" y="417.4">APPLICATION</text>
<text x="402.5" y="417.5">DO NOT SCALE DRAWING</text>
</g>
<g font-size="2">
<text x="310.9" y="398.8">PROPRIETARY AND CONFIDENTIAL</text>
<text x="398.6" y="396.5">INTERPRET GEOMETRIC</text>
<text x="398.6" y="399">TOLERANCING PER: ASME Y14.5</text>
<text x="307.2" y="402.4">THE INFORMATION CONTAINED IN THIS</text>
<text x="307.2" y="404.9">DRAWING IS THE SOLE PROPERTY OF</text>
<text x="307.2" y="407.5">FORMULA RACING AT UC DAVIS. ANY</text>
<text x="398.5" y="402.6">MATERIAL</text>
<text x="307.2" y="410">REPRODUCTION IN PART OR AS A WHOLE</text>
<text x="307.2" y="412.5">WITHOUT THE WRITTEN PERMISSION OF</text>
<text x="398.5" y="409.4">FINISH</text>
<text x="307.2" y="415">FORMULA RACING AT UC DAVIS IS</text>
<text x="307.2" y="417.6">PROHIBITED.</text>
</g>
</svg>
